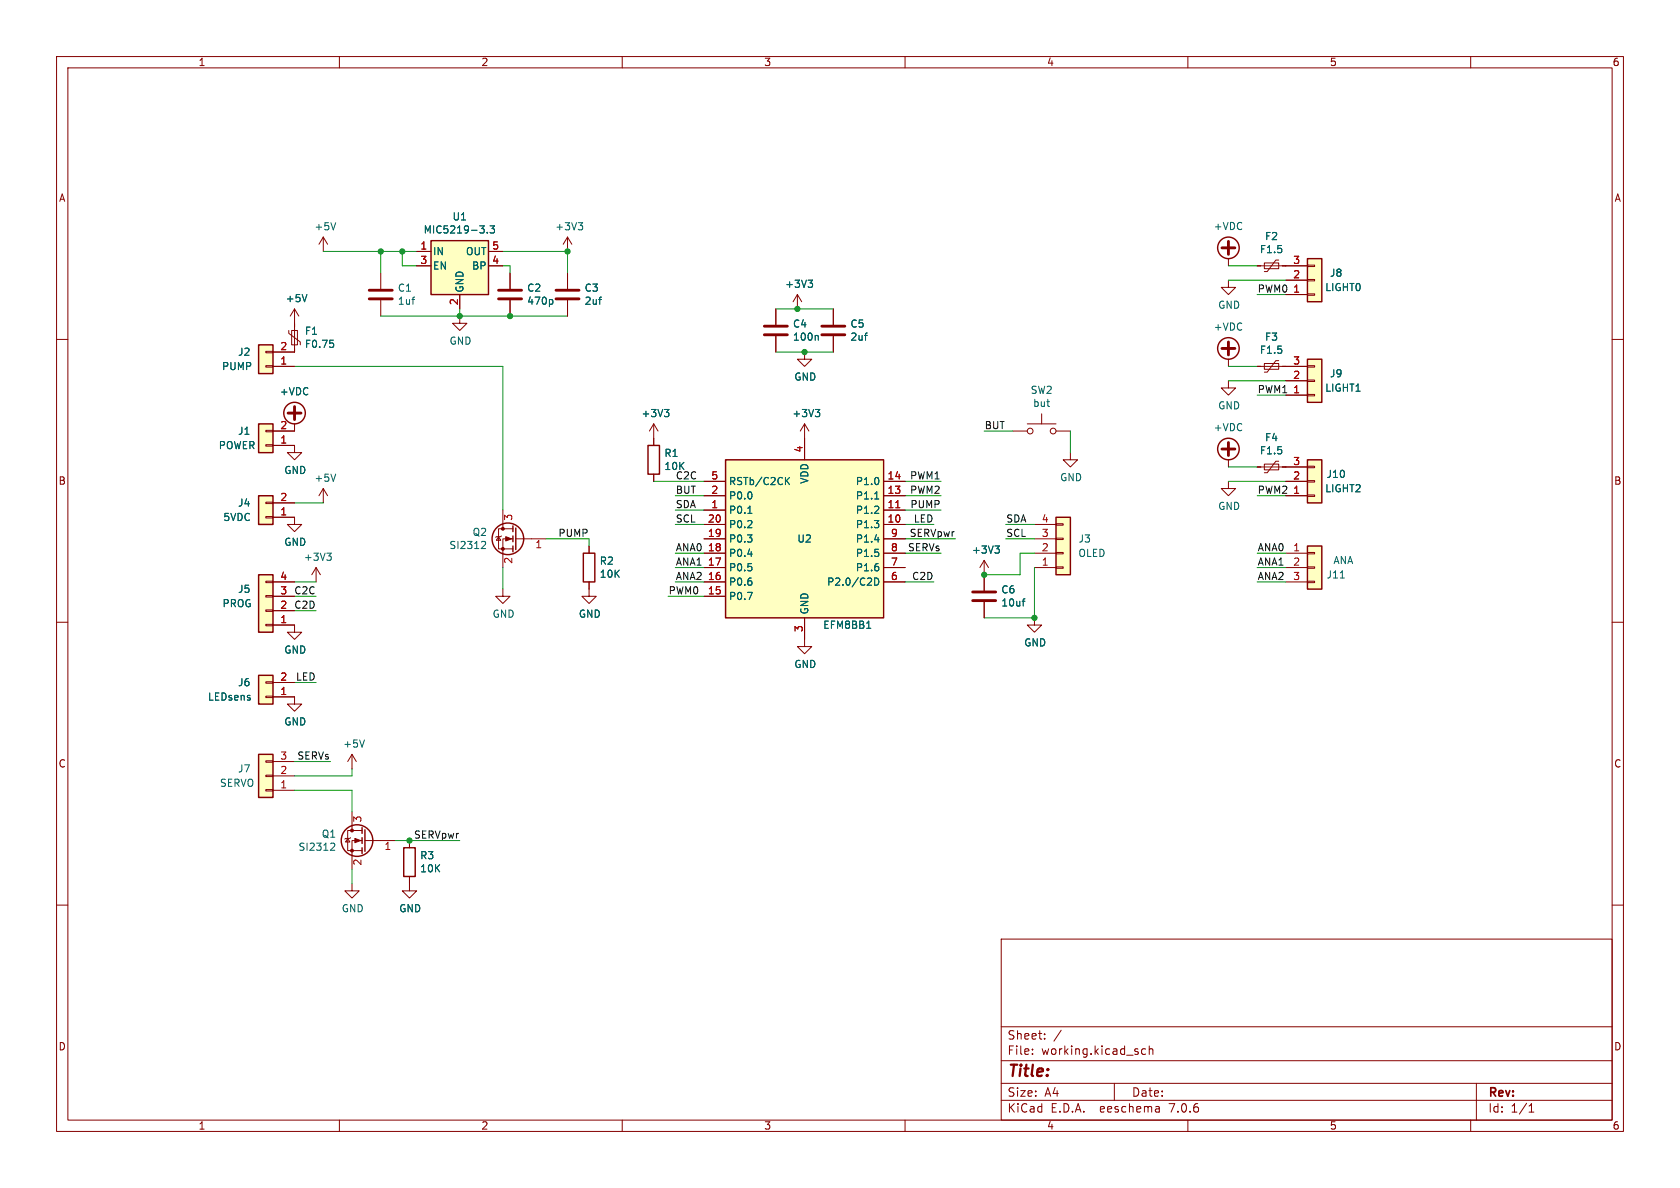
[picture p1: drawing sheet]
<svg xmlns="http://www.w3.org/2000/svg" width="297mm" height="210mm" viewBox="0 0 297 210" stroke-linecap="round" stroke-linejoin="round" font-family="sans-serif">
<g fill="none" stroke="#840000" stroke-width=".18">
<path d="M10 10h277v190h-277zM12 12h273v186h-273zM60 10v2M110 10v2M160 10v2M210 10v2M260 10v2M10 60h2M51.1 58.4v.5l2 1.6v.5M51.6 58.4h1v2.6h-1zM52.1 54.6l-.8 1.3M52.1 54.6v7.6h-3.8"/>
<path d="M52.1 54.6l.7 1.3M57.1 41.9v2.6M57.1 41.9l-.7 1.3M57.1 41.9l.8 1.3M67.3 48.3v2.8M67.3 53.1v2.8M73.7 44.5h2.5M73.7 47h2.5M81.3 55.9v1.3h1.2l-1.2 1.2-1.3-1.2h1.3M81.3 52.1v2.5M86.4 44.5h2.5M86.4 47h2.5"/>
<path d="M90.2 48.3v2.8M90.2 53.1v2.8M100.3 41.9l-.7 1.3M100.3 41.9v2.6M100.3 48.3v2.8M100.3 53.1v2.8M100.3 41.9l.8 1.3M137.2 54.6v2.8M137.2 59.4v2.8M141 52.1l-.8 1.2M141 52.1v2.5M141 52.1l.7 1.2"/>
<path d="M147.3 54.6v2.8M147.3 59.4v2.8M217.2 49.5v1.3h1.2l-1.2 1.3-1.3-1.3h1.3M217.2 45.7v1.3M222.2 47h8.9M223.5 46.5h2.6v1h-2.6zM226.1 46h-.5l-1.6 2h-.5M227.3 52.1h3.8M227.3 49.5h3.8M231.1 46.9h1.3v.2h-1.3zM231.1 49.4h1.3v.3h-1.3zM231.1 51.9h1.3v.3h-1.3z"/>
<path d="M285 60h2M47 76.1h1.3v.2h-1.3zM47 78.6h1.3v.3h-1.3zM47 62.1h1.3v.3h-1.3zM47 64.6h1.3v.3h-1.3zM48.3 78.7h3.8v1.3h1.2l-1.2 1.3-1.3-1.3h1.3M48.3 64.8h3.8M52.1 74.9v1.3h-3.8M115.6 74.9v3.8M115.6 74.9l-.8 1.3M115.6 74.9l.7 1.3M142.2 62.2v1.3h1.3l-1.3 1.3-1.2-1.3h1.2"/>
<path d="M142.2 74.9l-.7 1.3M142.2 74.9v6.4M142.2 74.9l.8 1.3M179.1 76.2h2.5M181.6 74.9h5.1M184.1 73.2v1.7M186.7 76.2h2.5M217.2 67.3v1.3h1.2l-1.2 1.3-1.3-1.3h1.3M217.2 63.5v1.3M222.2 64.8h8.9M223.5 64.3h2.6v1h-2.6zM226.1 63.8h-.5l-1.6 2h-.5"/>
<path d="M227.3 69.9h3.8M227.3 67.3h3.8M231.1 64.6h1.3v.3h-1.3zM231.1 67.2h1.3v.2h-1.3zM231.1 69.7h1.3v.3h-1.3zM47 88.8h1.3v.2h-1.3zM47 91.3h1.3v.3h-1.3zM48.3 91.4h3.8v1.3h1.2l-1.2 1.3-1.3-1.3h1.3M48.3 88.9h3.8M57.1 86.4l-.7 1.2M57.1 86.4v2.5M57.1 86.4l.8 1.2"/>
<path d="M88.1 94.9l.4 .6h-.7zM88.6 94.7l-.1 .2h-.7l-.2 .1M88.9 90.2v3.3M90.7 95.3h-1.8v5M90.7 93.5h-2.6v3.5h2.6M91.2 95.3h5.3M104.1 96.5v1.3M115.6 83.8v1.3M124.5 90.2h3.8M124.5 92.7h3.8M124.5 87.6h3.8M124.5 85.1h3.8"/>
<path d="M124.5 97.8h3.8M124.5 95.3h3.8M156.2 90.2h3.8M156.2 92.7h3.8M156.2 87.6h3.8M156.2 85.1h3.8M156.2 97.8h3.8M156.2 95.3h3.8M174 99.1l-.8 1.2M174 99.1v5.3M174 99.1l.8 1.2M182.9 92.7h3.8"/>
<path d="M182.9 97.8h3.8M182.9 95.3h3.8M186.7 92.6h1.3v.2h-1.3zM186.7 95.1h1.3v.3h-1.3zM186.7 97.7h1.3v.2h-1.3zM189.2 80v1.3h1.3l-1.3 1.3-1.2-1.3h1.2M217.2 85.1v1.3h1.2l-1.2 1.2-1.3-1.2h1.3M217.2 81.3v1.3M222.2 82.6h8.9M223.5 82h2.6v1.1h-2.6zM226.1 81.5h-.5l-1.6 2.1h-.5M227.3 87.6h3.8"/>
<path d="M227.3 85.1h3.8M227.3 97.8h3.8M231.1 82.4h1.3v.3h-1.3zM231.1 85h1.3v.2h-1.3zM231.1 87.5h1.3v.3h-1.3zM231.1 97.7h1.3v.2h-1.3zM10 110h2M47 102.7h1.3v.3h-1.3zM47 105.3h1.3v.2h-1.3zM47 107.8h1.3v.3h-1.3zM47 110.4h1.3v.2h-1.3zM48.3 110.5h3.8v1.3h1.2l-1.2 1.2-1.3-1.2h1.3"/>
<path d="M48.3 105.4h3.8M48.3 102.9h3.8M48.3 108h3.8M55.9 100.3l-.8 1.3M55.9 100.3v2.6M55.9 100.3l.7 1.3M88.9 104.1v1.3h1.3l-1.3 1.3-1.3-1.3h1.3M104.1 102.9v2.5h1.3l-1.3 1.3-1.2-1.3h1.2M124.5 105.4h3.8M124.5 102.9h3.8M124.5 100.3h3.8M142.2 109.2v5.1h1.3l-1.3 1.3-1.2-1.3h1.2"/>
<path d="M156.2 102.9h3.8M156.2 100.3h3.8M174 106.4v2.8M182.9 109.2v1.3h1.2l-1.2 1.3-1.3-1.3h1.3M182.9 100.3h3.8M186.7 100.2h1.3v.3h-1.3zM227.3 102.9h3.8M227.3 100.3h3.8M231.1 102.7h1.3v.3h-1.3zM231.1 100.2h1.3v.3h-1.3zM285 110h2M47 120.5h1.3v.3h-1.3z"/>
<path d="M47 123.1h1.3v.2h-1.3zM47 134.5h1.3v.2h-1.3zM47 137h1.3v.3h-1.3zM47 139.6h1.3v.2h-1.3zM48.3 123.2h3.8v1.3h1.2l-1.2 1.2-1.3-1.2h1.3M48.3 120.7h3.8M48.3 139.7h3.8M48.3 137.2h3.8M48.3 134.6h3.8M62.2 133.4v2.5M62.2 133.4l-.7 1.2M62.2 133.4l.8 1.2"/>
<path d="M10 160h2M61.5 148.2l.3 .6h-.7zM62 148.1l-.2 .1h-.7l-.1 .1M62.2 156.2v1.3h1.3l-1.3 1.3-1.2-1.3h1.2M62.2 143.5v3.3M64 148.6h-1.8v5.1M64 146.8h-2.5v3.6h2.5M64.5 148.6h5.3M72.4 154.9v2.6h1.3l-1.3 1.3-1.3-1.3h1.3M72.4 148.6v1.3M285 160h2M177 166h108v32h-108z"/>
<path d="M60 198v2M110 198v2M160 198v2M177 194.5h108M177 191.5h108M177 187.5h108M177 181.5h108M182.5 186.3v.1M182.5 185.5v.1M184.7 183.6v.1M184.7 182.8v.1M187.6 182.1l-1.3 2"/>
<path d="M197 191.5v3M202.5 185.5l-.4-.1-.3 .3v.4l.2 .2h.5M203.2 185.5l.2-.1 .3 .1 .1 .9M203.2 184.9v1.5M204.9 195.7l.1 .9M205 196.5l-.2 .1M205 196h-.2M210 198v2M260 198v2M261 191.5v6.5M270.3 196.6h.9M270.3 195.5l.4-.4v1.5"/>
<circle cx="182.1" cy="76.2" r=".51"/>
<circle cx="186.2" cy="76.2" r=".51"/>
</g>
<g fill="none" stroke="#840000" stroke-width=".25">
<path d="M76.2 42.5h10.2v9.6h-10.2zM231.1 45.7h2.6v7.6h-2.6zM45.7 74.9h2.6v5.1h-2.6zM45.7 61h2.6v5h-2.6zM114.6 78.7h2v5.1h-2zM231.1 63.5h2.6v7.6h-2.6zM45.7 87.6h2.6v5.1h-2.6zM90.7 93v1M90.7 94.7v1.1M90.7 96.5v1M91.2 93.3v3.9M103.1 97.8h2.1v5.1h-2.1z"/>
<path d="M128.3 81.3h27.9v27.9h-27.9zM186.7 91.4h2.5v10.2h-2.5zM231.1 81.3h2.6v7.6h-2.6zM231.1 96.5h2.6v7.6h-2.6zM45.7 101.6h2.6v10.2h-2.6zM45.7 119.4h2.6v5.1h-2.6zM45.7 133.4h2.6v7.6h-2.6zM64 146.3v1M64 148.1v1M64 149.9v1M64.5 146.7v3.8M71.4 149.9h2v5h-2z"/>
<circle cx="217.2" cy="43.8" r="1.9"/>
<circle cx="52.1" cy="73" r="1.9"/>
<circle cx="217.2" cy="79.4" r="1.9"/>
<circle cx="217.2" cy="61.6" r="1.9"/>
<circle cx="89.8" cy="95.2" r="2.79"/>
<circle cx="63.1" cy="148.6" r="2.79"/>
</g>
<g fill="#ffffc2" stroke="#ffffc2" stroke-width=".18">
<path d="M45.7 87.6h2.6v5.1h-2.6z"/>
<path d="M231.1 63.5h2.6v7.6h-2.6z"/>
<path d="M128.3 81.3h27.9v27.9h-27.9z"/>
<path d="M76.2 42.5h10.2v9.6h-10.2z"/>
<path d="M45.7 74.9h2.6v5.1h-2.6z"/>
<path d="M45.7 61h2.6v5h-2.6z"/>
<path d="M45.7 101.6h2.6v10.2h-2.6z"/>
<path d="M231.1 45.7h2.6v7.6h-2.6z"/>
<path d="M45.7 119.4h2.6v5.1h-2.6z"/>
<path d="M45.7 133.4h2.6v7.6h-2.6z"/>
<path d="M186.7 91.4h2.5v10.2h-2.5z"/>
<path d="M231.1 81.3h2.6v7.6h-2.6z"/>
<path d="M231.1 96.5h2.6v7.6h-2.6z"/>
</g>
<g fill="none" stroke="#006464" stroke-width=".18">
<path d="M59.3 39.4l-.4 1.2M84.8 39.9h.8l-.4 .5M86.6 39.9h.8l-.4 .5 .4 .1v.6l-.2 .1-.6-.1M102.2 39.4h.8l-.4 .4M102.8 39.8l.2 .3v.3l-.2 .2M54.3 52.1l-.5 1.2M72.8 52.9h.5M73.2 52.5h.1M85.5 40.5v.6M86.1 41.1v.1M97.5 52.9l.2 .3v.4l-.2 .2M105.8 52.9h.5"/>
<path d="M106.2 52.5h.1M142.9 49.5h.7l-.4 .5M143.4 50l.2 .3v.3l-.2 .2M144.5 59.3l.2 .2v.6M152.8 59.3h.5M153.2 58.9h.1M58.3 60.1h.6M58.9 60.7l.1 .2-.1 .5M117.5 72.4h.7l-.4 .5M118 72.9l.2 .2v.3l-.2 .3M144.1 72.4h.8l-.4 .5M144.7 72.9l.2 .2v.3l-.2 .3"/>
<path d="M57.8 97.8h.8l-.5 .5M58.3 98.3l.3 .2v.3l-.3 .3M59.3 83.8l-.4 1.3M85.3 95.7l.4 .1 .2 .3-.8 .9h.8M132.2 90.7h.7M132.2 97.9h.8M139 84.9l.6 .8M139.6 84.4l-.7 .7M154.6 88.2h.8M154.6 95.4h.8M175.9 96.5h.8l-.5 .5M176.4 97l.3 .2v.3l-.3 .3"/>
<path d="M132.1 104.7h.9l-.6 1.3M153.2 111.1h.7M154.6 102.2a.64 .64 0 0 1 .8 .6 .64 .64 0 0 1-.8 .6zM180.7 106.3h.5M181.2 105.9h-.2M236.9 102.2h.8M64.4 130.8l-.4 1.3M58.6 149l.5 .1 .1 .3-.8 .9h.8"/>
</g>
<g fill="none" stroke="#840000" stroke-width=".51">
<path d="M65.3 52.8h4M65.3 51.3h4M88.1 52.8h4.1M88.1 51.3h4.1M98.3 52.8h4.1M98.3 51.3h4.1M135.1 59.2h4.1M135.1 57.7h4.1M145.3 59.2h4.1M145.3 57.7h4.1M216 43.8h2.3M217.2 42.7v2.3"/>
<path d="M50.9 73h2.3M52.1 71.9v2.3M216 61.6h2.3M216 79.4h2.3M217.2 60.5v2.2M217.2 78.2v2.3M172 106.2h4M172 104.6h4"/>
</g>
<path d="M158.4 89.8h.7" fill="none" stroke="#a90000" stroke-width=".18"/>
<g fill="#840000" stroke="#840000" stroke-width=".18">
<path d="M62.7 148.2l1.1 .4-1.1 .4z"/>
<path d="M89.4 94.9l1 .4-1 .3z"/>
<circle cx="62.2" cy="150.4" r=".25"/>
<circle cx="62.2" cy="146.8" r=".25"/>
<circle cx="88.9" cy="97" r=".25"/>
<circle cx="88.9" cy="93.5" r=".25"/>
</g>
<g fill="none" stroke="#009600" stroke-width=".18">
<path d="M57.1 44.5h16.6M67.3 55.9h33M67.3 44.5v3.8M71.1 44.5v2.5h2.6M81.3 54.6v1.3M88.9 47h1.3v1.3M88.9 44.5h11.4v3.8M137.2 54.6h10.1M217.2 49.5h10.1M217.2 47h5M222.2 52.1h5.1M52.1 64.8h36.8v25.4"/>
<path d="M137.2 62.2h10.1M174 76.2h5.1M189.2 76.2v3.8M217.2 64.8h5M217.2 67.3h10.1M222.2 69.9h5.1M52.1 88.9h5M96.5 95.3h7.6v1.2M115.6 85.1h8.9M119.4 92.7h5.1M119.4 87.6h5.1M119.4 97.8h5.1"/>
<path d="M119.4 90.2h5.1M160 92.7h5.1M160 87.6h6.4M160 97.8h6.4M160 95.3h8.9M160 90.2h6.4M160 85.1h6.4M177.8 92.7h5.1M177.8 95.3h5.1M182.9 97.8h-2.6v3.8h-6.3M217.2 85.1h10.1M217.2 82.6h5"/>
<path d="M222.2 87.6h5.1M222.2 97.8h5.1M52.1 102.9h3.8M52.1 108h3.8M52.1 105.4h3.8M88.9 100.3v3.8M118.1 105.4h6.4M119.4 102.9h5.1M119.4 100.3h5.1M160 102.9h5.1M182.9 100.3v8.9h-8.9M222.2 102.9h5.1"/>
<path d="M222.2 100.3h5.1M52.1 120.7h3.8M52.1 139.7h10.1v3.8M52.1 134.6h6.3M62.2 135.9v1.3h-10.1M62.2 153.7v2.5M69.8 148.6h11.5"/>
</g>
<g fill="#009600" stroke="#009600" stroke-width=".18">
<circle cx="142.2" cy="62.2" r=".46"/>
<circle cx="141" cy="54.6" r=".46"/>
<circle cx="90.2" cy="55.9" r=".46"/>
<circle cx="81.3" cy="55.9" r=".46"/>
<circle cx="72.4" cy="148.6" r=".46"/>
<circle cx="182.9" cy="109.2" r=".46"/>
<circle cx="174" cy="101.6" r=".46"/>
<circle cx="67.3" cy="44.5" r=".46"/>
<circle cx="71.1" cy="44.5" r=".46"/>
<circle cx="100.3" cy="44.5" r=".46"/>
</g>
<text font-size="2.8" fill="#840000" x="178" y="190.9">Title:</text>
<g font-size="2.1" fill="#840000">
<text x="178" y="184">Sheet:</text>
<text x="178" y="186.7">File:</text>
<text x="184.1" y="186.7">working.kicad_sch</text>
<text x="178" y="196.9">KiCad</text>
<text x="178" y="194.1">Size:</text>
<text x="184.7" y="194.1">A4</text>
<text x="185.7" y="196.9">E.D.A.</text>
<text x="194.6" y="196.9">eeschema</text>
<text x="200" y="194.1">Date:</text>
<text x="207" y="196.9">7.0.6</text>
<text x="263" y="194.3">Rev:</text>
<text x="263" y="196.9">Id:</text>
<text x="267.1" y="196.9">1/1</text>
</g>
<g font-size="1.8" fill="#840000">
<text x="35" y="11.9">1</text>
<text x="85" y="11.9">2</text>
<text x="135" y="11.9">3</text>
<text x="185" y="11.9">4</text>
<text x="235" y="11.9">5</text>
<text x="285" y="11.9">6</text>
<text x="10.3" y="35.9">A</text>
<text x="285.3" y="35.9">A</text>
<text x="10.3" y="85.9">B</text>
<text x="285.3" y="85.9">B</text>
<text x="10.3" y="135.9">C</text>
<text x="285.3" y="135.9">C</text>
<text x="10.3" y="185.9">D</text>
<text x="285.3" y="185.9">D</text>
<text x="35" y="199.9">1</text>
<text x="85" y="199.9">2</text>
<text x="135" y="199.9">3</text>
<text x="185" y="199.9">4</text>
<text x="235" y="199.9">5</text>
<text x="285" y="199.9">6</text>
</g>
<g font-size="1.8" fill="#006464">
<text x="55.5" y="40.9">+5V</text>
<text x="74.8" y="41.5">MIC5219-3.3</text>
<text x="79.9" y="39.2">U1</text>
<text x="98.1" y="40.9">+3V3</text>
<text x="214.5" y="40.9">+VDC</text>
<text x="76.5" y="45.3">IN</text>
<text x="76.5" y="47.9">EN</text>
<text x="82.3" y="45.3">OUT</text>
<text x="83.4" y="47.9">BP</text>
<text x="222.6" y="45">F1.5</text>
<text x="223.5" y="42.6">F2</text>
<text x="50.4" y="53.6">+5V</text>
<text x="70.2" y="51.8">C1</text>
<text x="82.1" y="51.8" transform="rotate(-90 82.1 51.8)">GND</text>
<text x="93.1" y="51.8">C2</text>
<text x="103.3" y="51.8">C3</text>
<text x="138.7" y="51.1">+3V3</text>
<text x="234.2" y="51.7">LIGHT0</text>
<text x="235" y="49.1">J8</text>
<text x="53.8" y="59.4">F1</text>
<text x="70.2" y="54.1">1uf</text>
<text x="93.1" y="54.1">470p</text>
<text x="103.3" y="54.1">2uf</text>
<text x="140.1" y="58.1">C4</text>
<text x="150.3" y="58.1">C5</text>
<text x="214.5" y="58.6">+VDC</text>
<text x="215.3" y="54.8">GND</text>
<text x="39.1" y="65.6">PUMP</text>
<text x="42" y="63.1">J2</text>
<text x="53.8" y="61.7">F0.75</text>
<text x="79.4" y="61.1">GND</text>
<text x="140.1" y="60.4">100n</text>
<text x="150.3" y="60.4">2uf</text>
<text x="222.6" y="62.7">F1.5</text>
<text x="223.5" y="60.4">F3</text>
<text x="49.4" y="70.1">+VDC</text>
<text x="140.3" y="67.5">GND</text>
<text x="182.1" y="69.8">SW2</text>
<text x="234.2" y="69.4">LIGHT1</text>
<text x="235" y="66.9">J9</text>
<text x="42" y="77.1">J1</text>
<text x="113.3" y="73.9">+3V3</text>
<text x="140" y="73.9">+3V3</text>
<text x="182.5" y="72.1">but</text>
<text x="214.5" y="76.4">+VDC</text>
<text x="215.3" y="72.6">GND</text>
<text x="38.6" y="79.6">POWER</text>
<text x="50.2" y="84">GND</text>
<text x="117.4" y="81">R1</text>
<text x="117.4" y="83.3">10K</text>
<text x="222.6" y="80.5">F1.5</text>
<text x="223.5" y="78.2">F4</text>
<text x="42" y="89.8">J4</text>
<text x="55.5" y="85.4">+5V</text>
<text x="128.8" y="88.5">P0.0</text>
<text x="128.8" y="86">RSTb/C2CK</text>
<text x="143.1" y="85.6" transform="rotate(-90 143.1 85.6)">VDD</text>
<text x="151.2" y="88.5">P1.1</text>
<text x="151.2" y="86">P1.0</text>
<text x="187.3" y="85.3">GND</text>
<text x="234.2" y="87.2">LIGHT2</text>
<text x="234.4" y="84.7">J10</text>
<text x="39.4" y="92.3">5VDC</text>
<text x="83.5" y="94.9">Q2</text>
<text x="128.8" y="91">P0.1</text>
<text x="128.8" y="93.6">P0.2</text>
<text x="151.2" y="93.6">P1.3</text>
<text x="151.2" y="91">P1.2</text>
<text x="215.3" y="90.3">GND</text>
<text x="50.2" y="96.7">GND</text>
<text x="53.6" y="99.3">+3V3</text>
<text x="79.3" y="97.3">SI2312</text>
<text x="105.9" y="100">R2</text>
<text x="128.8" y="101.2">P0.5</text>
<text x="128.8" y="98.7">P0.4</text>
<text x="128.8" y="96.1">P0.3</text>
<text x="140.9" y="96.1">U2</text>
<text x="151.2" y="101.2">P1.6</text>
<text x="151.2" y="98.7">P1.5</text>
<text x="151.2" y="96.1">P1.4</text>
<text x="171.7" y="98.1">+3V3</text>
<text x="190.5" y="98.7">OLED</text>
<text x="190.6" y="96.1">J3</text>
<text x="235.6" y="99.9">ANA</text>
<text x="39.2" y="107.5">PROG</text>
<text x="42" y="105">J5</text>
<text x="105.9" y="102.3">10K</text>
<text x="128.8" y="106.3">P0.7</text>
<text x="128.8" y="103.7">P0.6</text>
<text x="146.1" y="103.7">P2.0/C2D</text>
<text x="176.9" y="105.1">C6</text>
<text x="176.9" y="107.4">10uf</text>
<text x="234.4" y="102.5">J11</text>
<text x="87" y="109.4">GND</text>
<text x="102.2" y="109.4">GND</text>
<text x="143.1" y="108.7" transform="rotate(-90 143.1 108.7)">GND</text>
<text x="145.4" y="111.4">EFM8BB1</text>
<text x="50.2" y="115.7">GND</text>
<text x="140.3" y="118.3">GND</text>
<text x="181" y="114.5">GND</text>
<text x="36.7" y="124.1">LEDsens</text>
<text x="42" y="121.5">J6</text>
<text x="50.2" y="128.4">GND</text>
<text x="42" y="136.8">J7</text>
<text x="60.6" y="132.4">+5V</text>
<text x="38.8" y="139.3">SERVO</text>
<text x="56.8" y="148.3">Q1</text>
<text x="52.7" y="150.6">SI2312</text>
<text x="74.2" y="152.1">R3</text>
<text x="74.2" y="154.4">10K</text>
<text x="60.3" y="161.5">GND</text>
<text x="70.5" y="161.5">GND</text>
</g>
<g font-size="1.8" fill="#a90000">
<text x="74.2" y="44.2">1</text>
<text x="74.2" y="46.7">3</text>
<text x="86.9" y="46.7">4</text>
<text x="86.9" y="44.2">5</text>
<text x="228.5" y="46.7">3</text>
<text x="228.5" y="51.8">1</text>
<text x="228.5" y="49.3">2</text>
<text x="81" y="54" transform="rotate(-90 81 54)">2</text>
<text x="49.5" y="64.5">1</text>
<text x="49.5" y="62">2</text>
<text x="228.5" y="64.5">3</text>
<text x="228.5" y="69.6">1</text>
<text x="228.5" y="67.1">2</text>
<text x="49.5" y="75.9">2</text>
<text x="49.5" y="78.5">1</text>
<text x="142" y="80.1" transform="rotate(-90 142 80.1)">4</text>
<text x="228.5" y="82.3">3</text>
<text x="49.5" y="88.6">2</text>
<text x="125.7" y="89.9">1</text>
<text x="125.7" y="87.4">2</text>
<text x="125.7" y="84.8">5</text>
<text x="156.8" y="89.9">11</text>
<text x="156.8" y="87.4">13</text>
<text x="156.8" y="84.8">14</text>
<text x="228.5" y="87.4">1</text>
<text x="228.5" y="84.8">2</text>
<text x="49.5" y="91.2">1</text>
<text x="90.9" y="92.1" transform="rotate(-90 90.9 92.1)">3</text>
<text x="125.1" y="95">19</text>
<text x="125.1" y="92.5">20</text>
<text x="156.8" y="92.5">10</text>
<text x="157.4" y="95">9</text>
<text x="184.1" y="95">3</text>
<text x="184.1" y="92.5">4</text>
<text x="90.9" y="99.8" transform="rotate(-90 90.9 99.8)">2</text>
<text x="94.5" y="97.2">1</text>
<text x="125.1" y="100.1">17</text>
<text x="125.1" y="97.5">18</text>
<text x="157.4" y="100.1">7</text>
<text x="157.4" y="97.5">8</text>
<text x="184.1" y="100.1">1</text>
<text x="184.1" y="97.5">2</text>
<text x="228.5" y="97.5">1</text>
<text x="228.5" y="100.1">2</text>
<text x="49.5" y="107.7">2</text>
<text x="49.5" y="105.2">3</text>
<text x="49.5" y="102.6">4</text>
<text x="125.1" y="105.2">15</text>
<text x="125.1" y="102.6">16</text>
<text x="157.4" y="102.6">6</text>
<text x="228.5" y="102.6">3</text>
<text x="49.5" y="110.2">1</text>
<text x="142" y="111.8" transform="rotate(-90 142 111.8)">3</text>
<text x="49.5" y="122.9">1</text>
<text x="49.5" y="120.4">2</text>
<text x="49.5" y="136.9">2</text>
<text x="49.5" y="134.4">3</text>
<text x="49.5" y="139.4">1</text>
<text x="64.2" y="145.5" transform="rotate(-90 64.2 145.5)">3</text>
<text x="64.2" y="153.1" transform="rotate(-90 64.2 153.1)">2</text>
<text x="67.9" y="150.6">1</text>
</g>
<g font-size="1.8" fill="#0f0f0f">
<text x="222.2" y="51.8">PWM0</text>
<text x="222.2" y="69.6">PWM1</text>
<text x="174" y="75.9">BUT</text>
<text x="119.4" y="84.8">C2C</text>
<text x="119.4" y="87.4">BUT</text>
<text x="119.4" y="89.9">SDA</text>
<text x="160.8" y="84.8">PWM1</text>
<text x="160.8" y="87.4">PWM2</text>
<text x="160.8" y="89.9">PUMP</text>
<text x="222.2" y="87.4">PWM2</text>
<text x="98.6" y="95">PUMP</text>
<text x="119.4" y="92.4">SCL</text>
<text x="160.7" y="95">SERVpwr</text>
<text x="161.4" y="92.4">LED</text>
<text x="177.8" y="95">SCL</text>
<text x="177.8" y="92.4">SDA</text>
<text x="119.4" y="100.1">ANA1</text>
<text x="119.4" y="97.5">ANA0</text>
<text x="160.4" y="97.5">SERVs</text>
<text x="222.2" y="100.1">ANA1</text>
<text x="222.2" y="97.5">ANA0</text>
<text x="51.9" y="105.1">C2C</text>
<text x="51.9" y="107.7">C2D</text>
<text x="118.1" y="105.1">PWM0</text>
<text x="119.4" y="102.6">ANA2</text>
<text x="161.1" y="102.6">C2D</text>
<text x="222.2" y="102.6">ANA2</text>
<text x="52.2" y="120.4">LED</text>
<text x="52.5" y="134.4">SERVs</text>
<text x="73.1" y="148.3">SERVpwr</text>
</g>
</svg>
